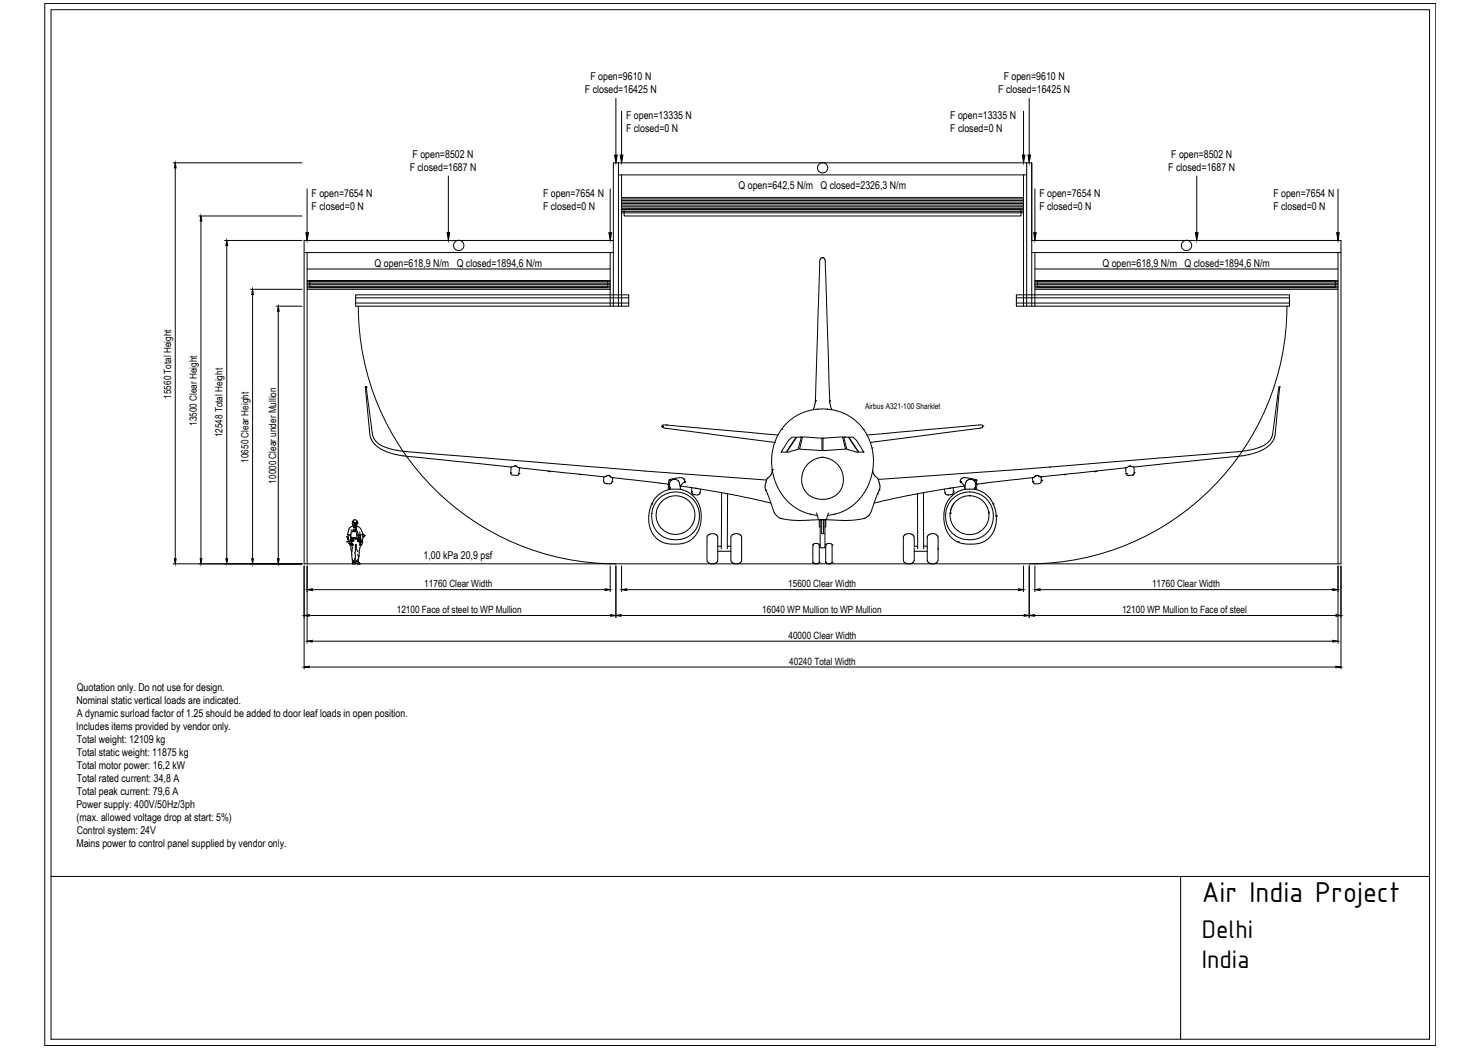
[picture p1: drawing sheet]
<svg xmlns="http://www.w3.org/2000/svg" width="420mm" height="297mm" viewBox="0 0 420 297" stroke-linecap="round" stroke-linejoin="round" font-family="sans-serif">
<!-- layer: 0 -->
<g fill="none" stroke="#000" stroke-width=".28">
<path d="M233.2 73l-.6 .2-.2 .9-1.2 39.5M233.2 73l.6 .3 .2 .6 1.2 39.7M233.2 73h.1M103.6 109.8h.1M103.6 109.8l1.4 14.1 1.2 2 1.9 1.5 2.8 1.1 3.2 .7 30.8 3.2 1-.3M103.6 109.6h.1M103.7 109.6h.1M103.7 109.6l.1 .2M103.7 109.6l-.1 .2M103.8 109.8h.1M103.8 109.8l1.7 13 .6 1.6 1.1 1.2 1.4 .9 2.6 .9 3.1 .5M231.1 114.1l-.6 2"/>
<path d="M231.2 113.6h.1M231.2 113.6l-.1 .5M231.2 113.7h.1M231.2 113.6v.1M231.8 116h.1M234.6 116h.1M235.2 113.6v.1M235.2 113.6h.1M235.2 113.6l.1 .5M235.2 114.1l.6 2M235.2 113.7h.1M362.6 109.8h.1"/>
<path d="M362.6 109.8l-1.8 13.1-.3 1.2-.9 1.2-1.3 .9-3.5 1.3-2.8 .4-60.1 4.9-42.9 3.1M362.7 109.6l-.1 .2M362.7 109.6h.1M362.7 109.6l-1.1 13-.4 1.8-.9 1.3-1.9 1.6-2 .9-2.5 .7M114.3 127.9h.1M114.3 127.9l68.6 5.6 34.4 2.6M144.8 134h.1M144.9 132.4l-.1 1.8 .2 .3 1.7 .2 .4-.5M145.9 132.1h.2M145.9 132.1h.1M146.1 132.1l1.1 .5M146.1 132.1h.1"/>
<path d="M146.4 132.2h.1M147.1 134.2h.1M147.2 132.6l24.1 2.6 .5-.2M147.2 132.6h.1M147.3 132.6l-.2 1.6M155.3 133.5l.6 .2 .3-.1M155.6 133.6h.1M164.2 134.4l.1 .1M164.3 134.5h.1M164.3 134.5h.5M171.2 135.2v1.4l.6 .5M171.8 137.1h.1"/>
<path d="M171.8 135h.1M172.5 134.8h.2M172.5 134.8h.1M172.5 134.8l-.7 .2M172.7 134.8l.6 .5M172.7 134.8h.1M173.3 135.3l.2 .1M173.3 135.3h.1M173.5 135.4h.1M173.5 135.4l16 1.8M173.6 136.5h.1M173.6 136.5l-.5 .6h-1.3"/>
<path d="M173.7 135.4l-.1 1.1M187.7 120.8h.1M187.7 121h.1M187.7 120.8v.2M187.7 120.9h.1M187.7 120.9l.2 .3 .9 .2M188.8 121.4l30.8 4M188.8 121.4h.1M188.9 120.5l31.6 2.8M188.9 120.5h.1M188.9 120.5l-.9-.1-.3 .4M189.5 137.2h.1"/>
<path d="M189.5 137.2v1.6M189.7 136.1l-.2 1.1M189.7 136.1h.1M189.8 137.4l.1 1.3-.1-1.6 .2-.7 .8-.5h1l.8 1 .3 1.8M192.3 136.3h.1M192.9 137.9h.1M192.9 137.7h.1M192.9 137.8l4.2 .6M193.9 135.8l.2 .8M193.9 135.8h.1M193.9 135.8l-.5-.4h-.8l-2.4 .4-.5 .3M194 136.7l-1.1 1.2"/>
<path d="M194 136.7h.1M194.1 136.6h.1M194.1 136.5l-.1 .2M196.1 139.4h.1M196.2 138.2l-.1 1.2M197.1 138.4h.1M197.1 138.4l.5 .1M197.4 138.4l.2 .1M197.6 138.5h.1M197.6 138.5l11.4 2 9.6 2.1M198.6 138.6l-.2 1.2-.4 .5-1.5-.1-.3-.4-.1-.4M204.6 139.7l-.1 15.8"/>
<path d="M206.3 140l-.1 15.5M217.1 138.9l.5 1.1M217.1 138.9h.1M217.6 139.9h.1M218.8 130.3v2.3l.6 2.9 1.1 2.6 1.4 2.3 1.2 1.5 2.2 1.9 1.7 1 2.7 1M218.8 130.4l.5-4 1.6-3.8 1.2-1.7 1.8-1.8 3-1.9 2.1-.7 2.1-.5h4.2l3.2 .8 1.4 .6 2.4 1.6 1.7 1.6 1 1.3 1.3 2.4 .6 1.5 .6 2.5 .1 2-.3 3.6-.5 1.9-.9 2.4-2.3 3.4-1.5 1.4-2 1.4-1.8 .8-1.7 .6M218.9 133.1h.1M218.9 133.1l-.3 1.4-1.3 1.5-.4 1.6 .2 1.3M219.6 125.4h.1M219.7 125.4h.1M221.7 121.7h.1M223.6 124.8l.2-.2a1.47 1.47 0 0 1 1.9-.7l-2.4 3.7a1.5 1.5 0 0 1-1.7 .5z"/>
<path d="M225.9 127.5h.1M227 123.9h.1M227 123.9h-.6a.95 .95 0 0 0-1.1 .9l-2.3 3.3 2.9-.6M227 123.9h.2l-.9 3.4-.4 .2M227.5 123.8l5.5 .4v3.5l-6.3-.4zM229 131.6l1.7-1.3 2.4-.7 2 .4 1.9 1.1 1.4 2 .7 2.2-.3 2.5-.9 1.8-1.9 1.4-2 .5-2.8-.2-2-1-1.4-1.8-.5-2.1v-1.3l.4-1.4zM233 124.2h.1M233.3 124.2h.1M233.3 124.2l5.6-.4 .8 3.5-6.4 .4zM239.4 123.9h.1M239.4 123.9h.6a.98 .98 0 0 1 1.1 .9l2.3 3.3-2.9-.6M239.4 123.9h-.2l.8 3.3 .5 .3"/>
<path d="M240.5 127.5h.1M240.7 123.9a2.2 2.2 0 0 1 2.4 1.4l1.8 2.8h-.4a1.44 1.44 0 0 1-1.7-1zM244.7 121.7h.1M245.8 123.3l31.7-2.9h.9l.3 .3-.2 .5-.6 .2-31.1 4M246.7 125.4h.1M246.8 125.4h.1M247.3 127h.1M247.4 133.3l.4 1.2 1.3 1.5 .4 1.9-.3 1M248.8 140h.1M249.2 138.9h.1M249.2 138.9l-.4 1.1M260.1 140l.1 15.5"/>
<path d="M261.8 139.7l.1 15.8M267.8 138.6l.1 1.1M267.9 139.6v.1M268.7 138.5l-11.4 2-9.5 2.1M268.7 138.5h.1M268.8 138.5h.1M269.3 138.4l-.6 .1M269.3 138.4h.1M269.4 138.3l-.1 .1M270.2 138.2l.1 1.2M270.3 139.4l-.1 .5-.6 .3-1.2 .1-.5-.6M270.3 139.4h.1"/>
<path d="M272.3 136.6h.1M272.3 136.5v.1M272.4 136.7l1.1 1.2M272.4 136.7h.1M273.2 135.4l-.8 .4-.1 .8M273.2 135.4h.1M273.2 135.4l2.4 .3 1 .4M273.4 137.8l-4.1 .6M273.5 138.6h.1M273.5 138.6v.1M273.6 137.7h.1M273.6 138.7l2.7-.1 1.9 .7 1.2 .7 1.2 1.1 1 1.7"/>
<path d="M273.6 138.7h.1M273.6 138.7l-2.2 .7-2 1.7-1.3 2-.5 2.6a10 10 0 0 0 .5 4.2l1.5 2.4 2 1.4 2.4 .5 3.7-.2 2.1-1 1.7-2 .8-2.4 .1-2.3M274.1 136.3l-.3 .5-.3 1.8M274.1 136.3h.1M275.2 135.8l-.6 .1-.5 .4M275.2 135.8l1 .5M275.2 135.8h.1M276.2 136.3l.4 1-.2 1.4 .2-1.3M276.2 136.3h.1M276.6 136.1h.1M276.7 136.1l.2 1.1M276.7 136.1h.1"/>
<path d="M276.7 136.1l.1 .1M276.8 136.2h.1M276.8 137l.1 1.8M276.9 137.2h.1M278.7 120.8h.1M292.7 135.4l.1 1.1M292.8 135.4h.1M292.8 136.5h.1M292.8 135.4l-15.9 1.8M293.7 134.8l-.9 .6M293.7 134.8h.1M293.7 134.8l.4-.1 .4 .3-.4-.3z"/>
<path d="M293.9 134.8h.1M294.6 135h.1M294.6 135l.5 .2M295.1 135.2h.1M295.2 135.2v1.1M295.2 136.3l-.1 .5-.5 .3h-1.3l-.5-.6M295.2 136.3h.1M295.2 136.1v.2M295.2 136.1h.1M297.7 132.4h.2M301.6 134.5h.1M301.7 134.5h.1"/>
<path d="M302.2 134.4l-.5 .1M310.2 133.6l.3 .1M310.5 133.7h.1M310.8 133.6h.1M311.1 133.5l-.6 .2M319.1 132.6l.2 1.6M319.2 132.6h.1M319.2 132.6l-24.1 2.6M319.3 134.2h.1M319.3 134.2l.3 .5h1.5M319.9 134.7h.1M320 132.2l-.8 .4"/>
<path d="M320 132.2h.1M320 132.2h-.1M320.5 132.1h.1M321.1 134.7h.1M321.5 132.4l.1 1.7M321.5 134h.1M321.5 134l.1 .1M321.6 134.1l-.1 .3-.4 .3M353.9 128.9h.1M353.9 128.9l-1.6 .3-30.9 3.2-.9-.3-.5 .1M98.4 153.5h.1M98.5 152.7l.3 .2"/>
<path d="M98.5 151.4l.2 .2M98.6 152.8l.3 .7M98.7 152.3l-.4-.2 .1 .6 .4 .1M98.7 152.2l.1 .7M98.7 152.4h-.2l.2 .4M98.8 152.9l.2 .6M98.9 153.5l.1 .1M99 154h.1M99 154v.1M99 153.5v.5M99 154.1h.1M99 153.5h-.6"/>
<path d="M99 153.5l-.6 .1M99.1 154h-.1M99.1 154h.1M99.1 154v.3l.3 .2M99.3 151.8l.1 1.3M99.4 151.7l.1 .6M99.4 152.6l1 .5-.3 .1M99.4 154.4v.1M99.4 154.5l.1 .1M99.4 154.6h.2M99.4 152.8l.6 .3h-.6M99.4 151.6h.1"/>
<path d="M99.5 152.2l.5 .2v.3M99.5 154.3l.2 .3 .2-.2M99.5 152.3l.5 .3M99.5 154.6l.1 1.5 .2 .2M99.5 153.5l.4 .8M99.5 152.3l1.7 .1M99.5 151.5l-.1 .1M99.5 152.2h.1M99.5 153.1h.1M99.5 150.1l-.1 1.7-.7-.3v.7M99.5 154.5l.1 .1M99.5 152.5v.2"/>
<path d="M99.6 153h.1M99.6 153h-.1M99.6 154.3h.1M99.6 154.2l.1 .1M99.7 154v.2zM99.7 153.4h.1M99.7 153.4h-.2M99.7 153.2l-.2 .1M99.7 154.3l.2 .1M99.7 153.2l-.3-.1 .1 .4M99.7 154.3h.1M99.7 153.2h.3l-.1 .3-.2-.1z"/>
<path d="M99.7 154.5l-.1 .1M99.8 154.2h-.1M99.8 154.3h.1M99.8 154.3v.1M99.8 154.2h.1M99.8 153.4l-.3 .1M99.8 154.3h.2M99.9 154.4h.1M99.9 154.3v.1M99.9 154.3h.1M99.9 153.2l.2 .1-.3 .1M99.9 148.4l.2 .1"/>
<path d="M99.9 153.2l.2 .1-.2 .1M99.9 148v.2M99.9 150.7h.1M99.9 148.2v.1v-.1M100 154.4h.1M100 154.3v.1M100 154.3h.1M100 152.7h.1M100 153.4h.1M100 152.4h.1M100 152.4l.8 .1M100 152.6l.8 .2"/>
<path d="M100 152.4v.3M100 148h-.1M100 153.2l.3 .2-.2-.1M100 150.7h-.1M100 150.6v.1M100 148v.1M100 148h.1M100.1 148h-.1M100.1 148h.1M100.1 149a1.72 1.72 0 0 0-1.4 1.7v.8M100.1 149l.2 .7 .4-.4M100.1 148.5h.1"/>
<path d="M100.1 148.5l.1 .4M100.1 150.6h.1M100.1 148v.1M100.1 150.6l-.1 .1M100.1 150.2h.1M100.1 147.6l.1 .5-.1-.1M100.1 150.6l.1 .1M100.1 150.7h.1M100.1 148.9l.5 .4M100.1 148.9v.1M100.2 150.6h.1M100.2 150.5l.1 .2"/>
<path d="M100.3 150.5v.1M100.3 150.4h-.2M100.3 150.3l-.2 .1M100.3 147.4l.4-.1 .4 .3M100.3 147.4l-.2 .6M100.4 150.5h.1M100.4 148.8l.3 .3 .3-.3M100.4 148.1h.1M100.4 150.5v.1M100.4 159.5l-.3 .1M100.5 150.5h-.1M100.5 148.1h.1"/>
<path d="M100.5 150.6h.1M100.5 148.1v.1M100.5 148.2h.1M100.5 148.6l.2 .1M100.5 150.5v.1M100.5 150.5h.1M100.6 148.4l-.2 .1M100.6 149.4l.6 2.2M100.6 150.5h.1M100.6 149.3l.6-.2-.2 .5-.2-.2M100.6 158.3l-.4 .8M100.6 159.2a.53 .53 0 0 1 0 .5 .53 .53 0 0 1-.6 .2v-.6"/>
<path d="M100.6 148l-.1 .1M100.6 148.7h.3M100.7 148.7h.1M100.7 159v.7l.7 .2M100.7 148.7h.2M100.7 148.4v.1M100.7 148.4l.1 .1M100.7 149.3l.1 .1M100.7 159.1h.8M100.7 148.5h.1M100.8 152.5v.3M100.8 152.8h.1"/>
<path d="M100.8 149.4l.5 1.3a2.26 2.26 0 0 1 .2 2.2l-.3-.5v-.8h.3h-.4M100.8 154.3l-.1 1.5M100.8 152.6h.1M100.8 149.4h-.1M100.8 152.8h.7M100.8 148.2l.1 .3M100.8 148.5h.1M100.9 148.1h.2M100.9 148.5h.2M100.9 155.4l.5 1M101 148.2h.1M101 148.7h-.2"/>
<path d="M101 148.7h-.1M101.1 148.2l-.2 .1M101.1 148.2h.1M101.1 148.2h-.2M101.1 154.3l-.1 .9a6.4 6.4 0 0 0-.3 3.3v.3a.52 .52 0 0 1-.8 .5l-.2-2.5 .3-1.9M101.1 147.5l.1 .7M101.1 147.6l.1 .8M101.1 151.6h.1M101.2 148.4l-.1 .6M101.2 148.4h.1M101.2 149.2a2.47 2.47 0 0 1 1.7 2.1l-.8 .4-.1-1M101.2 152.5h-.4"/>
<path d="M101.2 148v.1M101.2 148.1h.1M101.4 159.9h.6M101.4 157.2l.2 1M101.5 153v.5h.2l.2-.1v-.2l-.3-.2h.2l.1 .5h-.4l-.1-.2 .2-.3zM101.5 153h.1l-.1 .5 .4-.1v-.2l-.3-.2 .3 .2v.2l-.4 .1zM101.5 158.8h-.4l-.1 .3M101.6 159.2l.5 .5M101.6 159.1l-.2 .2M101.7 152.4h.1M101.8 152.4h.1M101.8 159.5l-.4 .1"/>
<path d="M101.8 152.4l.1 .2M101.8 152.7h.1M101.8 152.7h-.1M101.9 152.4v.2M101.9 153.2l-.3 .3M101.9 151.4l.2 .1M102 151.6h.1M102 152.6l-.2 .1M102 152.3h.1M102 151.5v.1M102.1 152.5h.1M102.1 151.8v.2z"/>
<path d="M102.1 152.3l-.2 .1M102.1 159.8l-.1 .1M102.1 152.3v.2M102.1 151.7l-.1 .1M102.1 152.2v.1M102.1 152.4l-.6 .6M102.1 154.3l-.1 .2M102.1 152.1l-.3 .3M102.1 154.3v.1M102.2 151.9l.1 1.4M102.2 154.6l-.4 1.4-.3 3.2M102.2 154.5h-.1"/>
<path d="M102.2 153.9h.1M102.2 152.8l-.2 .3-.2-.1M102.2 153.9l-.1 .4M102.3 153h.1M102.3 153l-.4 .5M102.3 153.3l-.3 1 .2-.3M102.3 153.3h.3M102.3 153.4l.3 .1M102.3 154.4l-.1 .1M102.3 154.3l-.1 .2M102.5 154.4l-.2 .1M102.6 154.4l-.1 .1"/>
<path d="M102.6 153.5h.1M102.6 153.6h.1M102.6 153.4h.1M102.6 153.6l.1 .1M102.6 153.3v.2M102.6 153.4v.1M102.6 153.3v.1M102.7 153.3l-.1 .1M102.7 154l-.2 .4M102.7 153.3h-.1M102.7 153.7l-.1 .3M102.7 153.3h.1"/>
<path d="M102.7 151.4l.2 .6M102.7 153.6h.1M102.7 153.3l.1 .1M102.7 153.5v.1M102.8 153.4h.1M102.8 153l-.1 .4M102.8 153.5l-.1 .1M102.8 153.4v.1M102.8 153.5h.1M102.8 151.8l.2-.2 .4 .2-.5 .4M102.9 151.9l-.1 1M102.9 151.2l-.1 .3"/>
<path d="M103.4 151.8h.1M103.4 151.8v.2l-.5 .4M184.8 142.8l1.2-1.9 1.6-1.3 2.5-1 2.8 .1 2.6 1 1.6 1.5 1.3 2.4 .4 2.2a10.4 10.4 0 0 1-.6 4.1l-.6 1.3-1.3 1.5-1 .7-1.2 .5-1.7 .3h-2.3l-1.5-.2-1.3-.5-1-.8-.9-.9-.6-.9-.6-1.6-.3-1.4 .1-2.1 .8-2.9M184.8 142.8h.1M186.1 144.9l-.1 1.4 .2 1.2 1.1 2 1.6 1.3 2.2 .7 1.4-.1 1.2-.4 1.5-1 1.4-1.8 .4-1.3v-1.1a4.6 4.6 0 0 0-1.1-3.1l-1.1-1.1-1.4-.8-1.6-.3-1.7 .2-1.3 .5-1.4 1.1-1 1.6-.3 1M186.6 141.5l1-.8 1.3-.7 2-.6 1.6 .1 1.5 .4 2.3 1.5 1.4 1.9 .6 2.2v1.6l-.3 1.4-.6 1.4-.9 1.1-2.1 1.4-2.5 .6-1.6-.1-1.6-.4-2.1-1.4-1.3-1.9-.5-2.3v-1.7l.3-1.2 .7-1.5zM191.5 140.5h.1M200.7 151.7l.6-.4h1l.7 .2 .5 .6v6.9l-.3 .4-.6 .4-1.4-.1-.8-.8v-6.8zM203.5 154.8h1M203.5 156.3h3.7M206.2 154.8h1M207.4 151.8l.7-.5h1l.7 .2 .5 .6v6.9l-.3 .4-.7 .4-1.4-.1-.7-.8v-6.8z"/>
<path d="M217.6 140l1.8 5.2 1.3 1.4 1.4 .5 2.4 .3h4.7M221.5 147h.1M229.8 145.8l1.9 .3M229.8 145.7h.1M230.4 147.4h-1.2M230.4 159.4h.1M230.4 154.5h.1M231.5 145.4l.6 1.9h2.2l.6-1.9M232.3 147.3h.9zM232.3 147.3v2.1h.2M232.3 159.4h.1M232.3 154.5l-.2-.3-.6-.2-.7 .1-.4 .3v5.1l.6 .3h.7l.6-.4"/>
<path d="M232.3 154.5h.1M232.3 154.5v4.9M232.5 155.2h.1M232.5 147.3v7.9l.4 .1 1-.1v-7.9M232.9 147.3l.1 4h.5v-4M233.2 147.3l-2.7 .1M233.2 147.3l4 .1M233.2 147.3h.9zM233.5 151.2h.1M234.1 159.4l.5 .4h.9l.4-.4M234.1 159.4h.1M234.1 154.5l.2-.4 .5-.1 .8 .1 .3 .4"/>
<path d="M234.1 154.5h.1M234.1 154.5v4.9M234.1 147.3v2.1h-.2M235.9 159.4h.1M235.9 154.5h.1M235.9 154.5v4.9M236.6 145.8l-2 .3M236.7 145.7h-.1M244.9 147h.1M246.2 146.2h.1M248.8 140l-1.8 5-.4 .8-1.1 .9-3.6 .7h-4.7M259.2 156.3h3.7"/>
<path d="M260.2 154.8h-1v-2.5l-.3-.7-.7-.3h-.9l-1 .5-.2 .3v6.8l.6 .7 1.3 .2 1.1-.6 .1-3.9M261.9 154.8h1M266 155.3l-.2 3.9-1 .6-1.4-.2-.5-.7v-6.8l.4-.5 1.4-.3 1.1 .6 .2 3.9M268.7 140.3h.1M269.4 145.5l.2 2.1 1 2 1.8 1.4 1.9 .5 2.3-.2 2.2-1.4 1.2-1.9 .4-1.4v-1.1M269.4 145.5h.1M270.5 142.7l-.6 .9-.5 1.9M271.6 153.5h.1M274.9 140.5l1.6 .3 1.7 .8 1.3 1.4 .8 1.9M274.9 140.5h.1M274.9 140.5l-2.3 .5-1.1 .6-1 1.1a4.7 4.7 0 0 0-1.1 2.8M280.3 144.9l.1 .5"/>
<path d="M280.4 145.4h.1M281.6 142.8l.6 1.8 .2 1.7M281.6 142.8h.1M282.4 146.3h.1M282.4 146.2h.1"/>
<circle cx="274.8" cy="146.3" r="6.8"/>
</g>
<!-- layer: megadoor-AM_7 -->
<g fill="none" stroke="#000" stroke-width=".28">
<path d="M174.6 27.9v16M176.2 31.5v12.4M290.2 31.5v12.4M291.8 27.9v16M49.1 46.1h36.5M49.7 47.6v110.8M87.1 53.6v12.4M127.1 49.9v16.1M173 53.6v12.4M175.3 49.6h115.8M175.3 46.1h115.8M176.2 49.6v37.2"/>
<path d="M176.2 56h114M176.2 59.3h114M176.2 59.9h114M176.2 59.4h114M176.2 59h114M176.2 58.6h114M176.2 58.1h114M176.2 57.7h114M176.2 57.3h114M176.2 56.8h114M176.2 56.4h114M176.9 59.3h112.6v1.9h-112.6z"/>
<path d="M290.2 49.6v37.2M292.5 46.1v22.1h87.7v91.6h-294v-91.6h87.7M293.4 53.6v12.4M339.3 49.9v16.1M379.3 53.6v12.4M56.4 61.2h29.2M57 62.7v95.7M63.7 68.2h21.9M64.3 69.6v88.8M86.2 71.6h87.7M87.1 76.2h85.9M87.1 79.5h85.9"/>
<path d="M87.1 79.8h85.9M87.1 71.6v88.2M87.8 79.5h84.5v1.9h-84.5zM173 71.6v15.2M176.2 60.3h114M292.5 71.6h87.7M293.4 76.2h85.9M293.4 79.5h85.9M293.4 79.8h85.9M293.4 71.6v15.2M294.1 79.5h84.5v1.9h-84.5zM379.3 71.6v88.2"/>
<path d="M71 82h14.6M71.6 83.5v74.9M78.3 86.8h7.3M78.9 88.2v70.2M87.1 82h85.9M87.1 81.6h85.9M87.1 81.2h85.9M87.1 80.7h85.9M87.1 80.3h85.9M100.8 83.6h77.5v3.2h-77.5zM100.8 85.9h77.5M100.8 84.4h77.5"/>
<path d="M101.6 86.8a73 73 0 0 0 73 73M173.9 86.8v-40.7h1.4v40.7M288.1 83.6h77.5v3.2h-77.5zM288.1 85.9h77.5M288.1 84.4h77.5M291.1 86.8v-40.7h1.4v40.7M293.4 82h85.9M293.4 81.6h85.9M293.4 81.2h85.9M293.4 80.7h85.9M293.4 80.3h85.9M364.9 86.8a73 73 0 0 1-73.1 73"/>
<path d="M49.1 159.8h36.5M86.2 160.4v29.2M87.1 160.4v21.9M87.7 174.5h85.4M88.5 167.1h83.1M173 160.4v7.3M174.6 160.4v14.6M176.1 174.5h114.3M176.2 160.4v7.3M177.7 167.1h111M290.2 160.4v7.3M291.8 160.4v14.6"/>
<path d="M293.3 174.5h85.4M293.4 160.4v7.3M294.9 167.1h83M379.3 160.4v21.9M380.2 160.4v29.2M87.7 189.1h291M88.5 181.7h289.4"/>
<circle cx="233.2" cy="47.6" r="1.46"/>
<circle cx="130.1" cy="69.6" r="1.46"/>
<circle cx="336.4" cy="69.6" r="1.46"/>
</g>
<g fill="#000" stroke="#000" stroke-width=".28">
<path d="M49.7 46.1l.2 1.5h-.5zM174.2 43.9h.8l-.4 2.2zM175.8 43.9h.8l-.4 2.2zM289.8 43.9h.8l-.4 2.2zM291.5 43.9h.7l-.4 2.2zM57 61.2l.2 1.5h-.4zM64.3 68.2l.2 1.4h-.5zM86.7 66h.7l-.3 2.2zM126.8 66h.7l-.4 2.2zM172.6 66h.8l-.4 2.2zM293.1 66h.7l-.4 2.2zM338.9 66h.8l-.4 2.2z"/>
<path d="M379 66h.7l-.4 2.2zM71.6 82l.2 1.5h-.4zM78.9 86.8l.2 1.4h-.5zM49.4 158.4h.5l-.2 1.4zM56.8 158.4h.4l-.2 1.4zM64 158.4h.5l-.2 1.4zM71.4 158.4h.4l-.2 1.4zM78.6 158.4h.5l-.2 1.4zM86.2 174.5l1.5-.3v.5zM87.1 167.1l1.4-.2v.5zM171.6 166.9l1.4 .2-1.4 .3zM173.1 174.2l1.5 .3-1.5 .2z"/>
<path d="M174.6 174.5l1.5-.3v.5zM176.2 167.1l1.5-.2v.5zM288.7 166.9l1.5 .2-1.5 .3zM290.4 174.2l1.4 .3-1.4 .2zM291.8 174.5l1.5-.3v.5zM293.4 167.1l1.5-.2v.5zM377.9 166.9l1.4 .2-1.4 .3zM378.7 174.2l1.5 .3-1.5 .2zM86.2 189.1l1.5-.3v.5zM87.1 181.7l1.4-.2v.5zM377.9 181.5l1.4 .2-1.4 .3zM378.7 188.8l1.5 .3-1.5 .2z"/>
</g>
<!-- layer: RAHM2 -->
<path d="M12.7 1h394.4v295.3h-394.4zM14.5 2.8h390.8v291.8h-390.8zM14.5 248.4h390.8M334.7 248.4v46.2" fill="none" stroke="#000" stroke-width=".28"/>
<text font-size="8.8" x="340.7" y="255.8">Air India Project</text>
<g font-size="7.8">
<text x="340.7" y="266">Delhi</text>
<text x="340.7" y="274.4">India</text>
</g>
<g font-size="3">
<text x="167.4" y="22.8">F open=9610 N</text>
<text x="284.6" y="22.8">F open=9610 N</text>
<text x="165.8" y="26.4">F closed=16425 N</text>
<text x="283" y="26.4">F closed=16425 N</text>
<text x="177.5" y="33.7">F open=13335 N</text>
<text x="269.4" y="33.7">F open=13335 N</text>
<text x="177.5" y="37.4">F closed=0 N</text>
<text x="269.4" y="37.4">F closed=0 N</text>
<text x="117" y="44.8">F open=8502 N</text>
<text x="332" y="44.8">F open=8502 N</text>
<text x="116.1" y="48.4">F closed=1687 N</text>
<text x="209.4" y="53.6">Q open=642,5 N/m Q closed=2326,3 N/m</text>
<text x="331.2" y="48.4">F closed=1687 N</text>
<text x="88.3" y="55.8">F open=7654 N</text>
<text x="88.3" y="59.4">F closed=0 N</text>
<text x="154" y="55.8">F open=7654 N</text>
<text x="154" y="59.4">F closed=0 N</text>
<text x="294.7" y="55.8">F open=7654 N</text>
<text x="294.7" y="59.4">F closed=0 N</text>
<text x="361" y="55.8">F open=7654 N</text>
<text x="361" y="59.4">F closed=0 N</text>
<text x="106.2" y="75.6">Q open=618,9 N/m Q closed=1894,6 N/m</text>
<text x="312.5" y="75.6">Q open=618,9 N/m Q closed=1894,6 N/m</text>
<text x="120.1" y="158.4">1,00 kPa 20,9 psf</text>
<text x="21.7" y="195.9">Quotation only. Do not use for design.</text>
<text x="21.7" y="199.6">Nominal static vertical loads are indicated.</text>
<text x="21.8" y="203.3">A dynamic surload factor of 1.25 should be added to door leaf loads in open position.</text>
<text x="21.6" y="206.9">Includes items provided by vendor only.</text>
<text x="21.8" y="210.6">Total weight: 12109 kg</text>
<text x="21.8" y="214.2">Total static weight: 11875 kg</text>
<text x="21.8" y="217.9">Total motor power: 16,2 kW</text>
<text x="21.8" y="221.6">Total rated current: 34,8 A</text>
<text x="21.8" y="225.3">Total peak current: 79,6 A</text>
<text x="21.7" y="228.9">Power supply: 400V/50Hz/3ph</text>
<text x="21.7" y="232.6">(max. allowed voltage drop at start: 5%)</text>
<text x="21.7" y="239.9">Mains power to control panel supplied by vendor only.</text>
<text x="21.7" y="236.3">Control system: 24V</text>
</g>
<g font-size="2.8">
<text x="48.5" y="113" transform="rotate(-90 48.5 113)">15560 Total Height</text>
<text x="55.8" y="120.7" transform="rotate(-90 55.8 120.7)">13500 Clear Height</text>
<text x="63.1" y="124" transform="rotate(-90 63.1 124)">12548 Total Height</text>
<text x="70.4" y="131.1" transform="rotate(-90 70.4 131.1)">10650 Clear Height</text>
<text x="78.3" y="137.1" transform="rotate(-90 78.3 137.1)">10000 Clear under Mullion</text>
<text x="120.3" y="166.5">11760 Clear Width</text>
<text x="223.5" y="166.5">15600 Clear Width</text>
<text x="326.6" y="166.5">11760 Clear Width</text>
<text x="112.5" y="173.8">12100 Face of steel to WP Mullion</text>
<text x="216.1" y="173.8">16040 WP Mullion to WP Mullion</text>
<text x="318.1" y="173.8">12100 WP Mullion to Face of steel</text>
<text x="223.5" y="181.1">40000 Clear Width</text>
<text x="223.8" y="188.4">40240 Total Width</text>
</g>
<text font-size="2.3" x="245.3" y="115.8">Airbus A321-100 Sharklet</text>
</svg>
